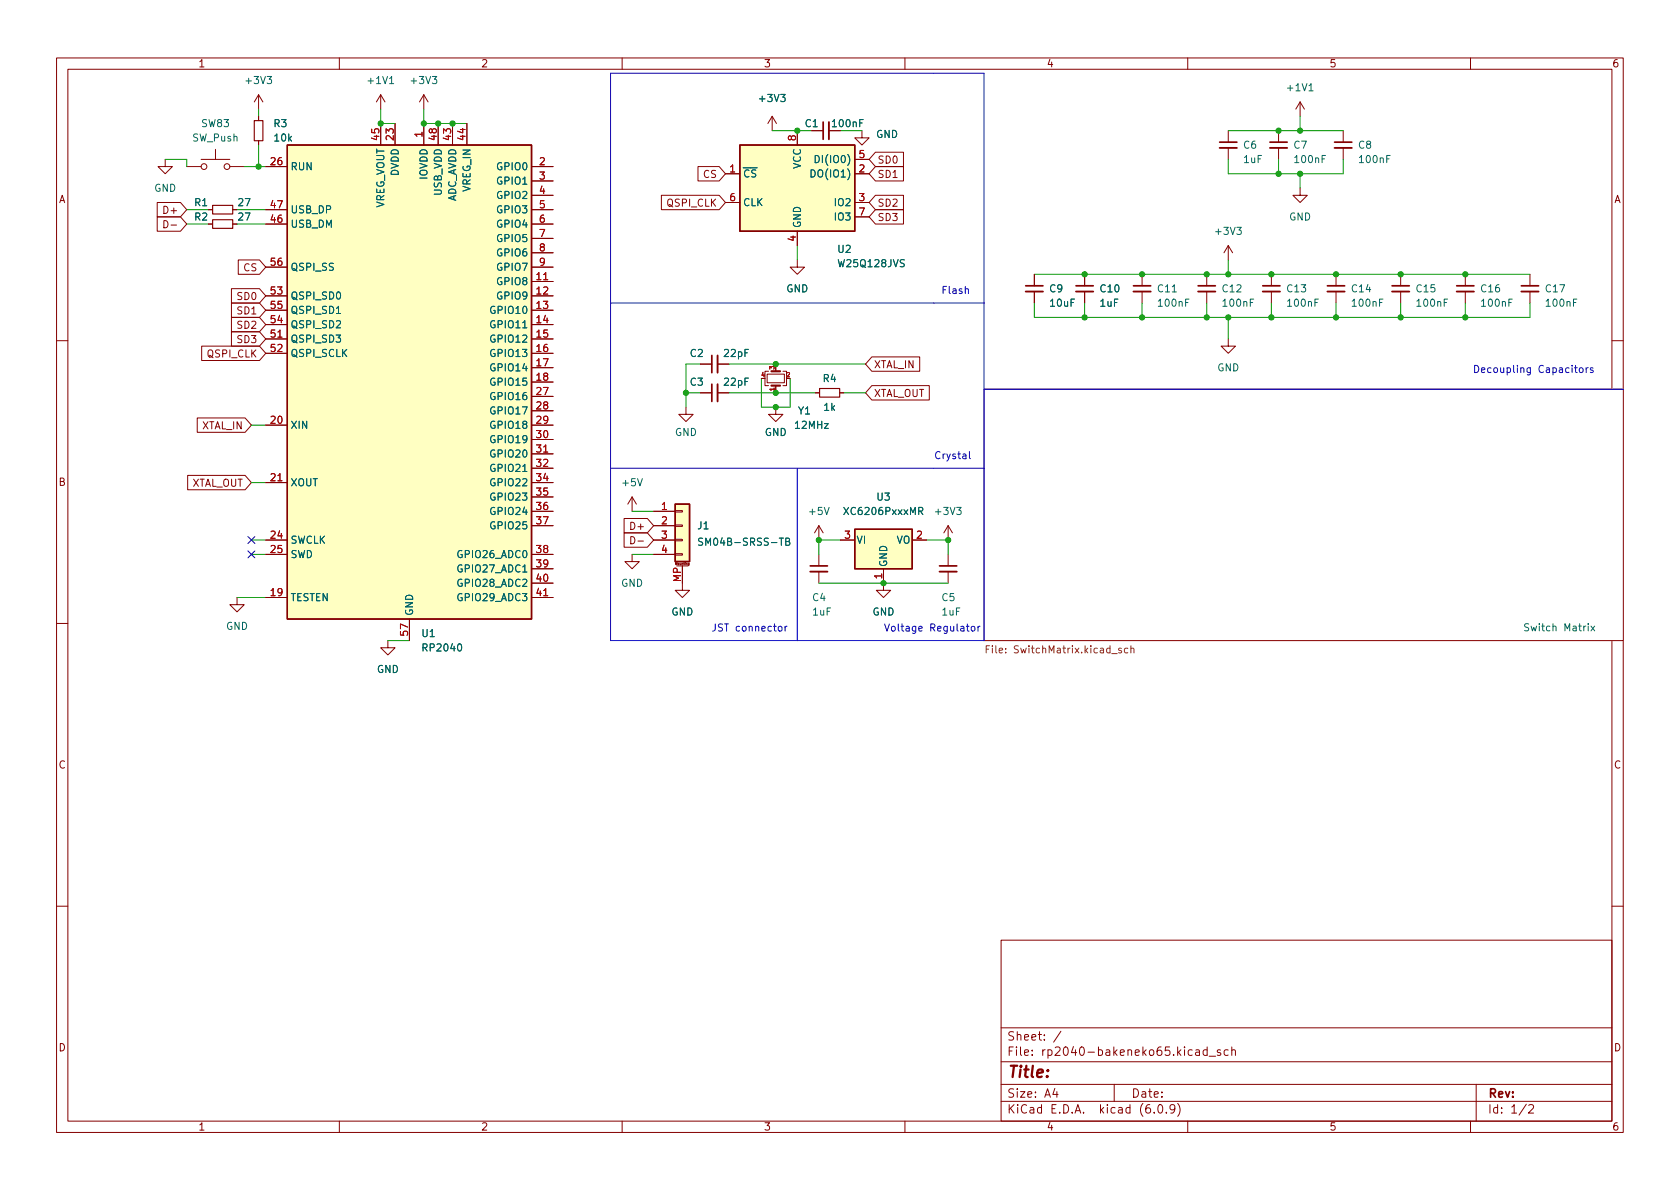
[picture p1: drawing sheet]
<svg xmlns="http://www.w3.org/2000/svg" width="297mm" height="210mm" viewBox="0 0 297 210" stroke-linecap="round" stroke-linejoin="round" font-family="sans-serif">
<g fill="none" stroke="#840000" stroke-width=".18">
<path d="M10 10.2h277v190.1h-277zM12 12.2h273v186.1h-273zM45.7 16.8l-.7 1.2M45.7 16.8v2.5M45.7 16.8l.8 1.2M60 10.2v2M67.3 16.8v2.5M67.3 16.8l-.8 1.2M67.3 16.8l.8 1.2M74.9 16.8v2.5M74.9 16.8l-.7 1.2M74.9 16.8l.8 1.2"/>
<path d="M110 10.2v2M160 10.2v2M210 10.2v2M229.9 18l-.8 1.3M229.9 18v2.6M229.9 18l.7 1.3M260 10.2v2M27.8 38.3h4.1l1.1 1.3-1.1 1.3h-4.1zM27.8 35.8h4.1l1.1 1.3-1.1 1.2h-4.1zM29 39a.64 .64 0 0 1 .7 .6 .64 .64 0 0 1-.7 .7zM29.2 28.2v1.3h1.3l-1.3 1.2-1.3-1.2h1.3M30.2 39.8h1"/>
<path d="M33 29.5h2.6M35.6 28.2h5M36.8 39.6h.8M36.8 37.1h.8M38.1 26.4v1.8M40.6 29.5h2.6M41.1 39.6h.8M41.1 37.1h.8M45.7 20.6v.7M45.7 24.9v.7M47 29.5h3.8M47 39.6h3.8"/>
<path d="M47 37.1h3.8M67.3 21.8v3.8M69.8 21.8v3.8M74.9 21.8v3.8M77.5 21.8v3.8M80 21.8v3.8M82.5 21.8v3.8M94 29.5h3.8M94 32h3.8M94 34.5h3.8M94 39.6h3.8M94 37.1h3.8"/>
<path d="M116.9 34.5h10.3l1.1 1.3-1.1 1.3h-10.3zM123.4 29.5h3.8l1.1 1.2-1.1 1.3h-3.8zM128.3 30.7h2.5M128.3 35.8h2.5M136.5 20.6l-.7 1.2M136.5 20.6v2.5M136.5 20.6l.8 1.2M141 23.1v2.5M143.5 23.1h2M146.6 23.1h2M151.1 30.7h2.6M151.1 35.8h2.6"/>
<path d="M151.1 28.2h2.6M151.1 38.3h2.6M152.4 23.1v1.3h1.3l-1.3 1.2-1.3-1.2h1.3M154.8 34.5h4.9v2.6h-4.9l-1.1-1.3zM154.8 37.1h4.9v2.5h-4.9l-1.1-1.3zM154.8 29.5h4.9v2.5h-4.9l-1.1-1.3zM154.8 26.9h4.9v2.6h-4.9l-1.1-1.3zM217.2 23.1v2M217.2 26.2v2M226.1 23.1v2M226.1 26.2v2M229.9 33.3v1.2h1.2l-1.2 1.3-1.3-1.3h1.3"/>
<path d="M237.5 23.1v2M237.5 26.2v2M40.9 53.6h5l1.1 1.3-1.1 1.2h-5zM40.9 58.7h5l1.1 1.2-1.1 1.3h-5zM40.9 51h5l1.1 1.3-1.1 1.3h-5zM40.9 56.1h5l1.1 1.3-1.1 1.3h-5zM42.1 46h3.8l1.1 1.2-1.1 1.3h-3.8zM47 52.3h3.8M47 54.9h3.8M47 57.4h3.8M47 59.9h3.8M47 47.2h3.8"/>
<path d="M94 49.8h3.8M94 52.3h3.8M94 54.9h3.8M94 57.4h3.8M94 59.9h3.8M94 47.2h3.8M94 42.2h3.8M94 44.7h3.8M141 46v1.2h1.2l-1.2 1.3-1.3-1.3h1.3M141 40.9v2.5M182.9 48.5v2M182.9 51.6v2"/>
<path d="M191.8 48.5v2M191.8 51.6v2M201.9 48.5v2M201.9 51.6v2M213.4 48.5v2M213.4 51.6v2M217.2 59.9v1.3h1.2l-1.2 1.3-1.3-1.3h1.3M217.2 43.4l-.8 1.3M217.2 43.4v2.6M217.2 43.4l.7 1.3M224.8 48.5v2M224.8 51.6v2"/>
<path d="M236.2 48.5v2M236.2 51.6v2M247.6 48.5v2M247.6 51.6v2M259.1 48.5v2M259.1 51.6v2M270.5 48.5v2M270.5 51.6v2M10 60.2h2M34.9 73.9h8.4l1.1 1.3-1.1 1.2h-8.4zM35.7 61.2h10.2l1.1 1.3-1.1 1.2h-10.2zM47 62.5h3.8"/>
<path d="M47 75.2h3.8M94 62.5h3.8M94 65h3.8M94 67.6h3.8M94 75.2h3.8M94 70.1h3.8M94 72.6h3.8M94 77.7h3.8M121.3 72v1.3h1.3l-1.3 1.2-1.3-1.2h1.3M123.8 64.4h2.1M123.8 69.5h2.1M126.9 64.4h2"/>
<path d="M126.9 69.5h2M135.6 66.2h3.1v1.5h-3.1zM135.9 65.7h-.6v2.5h.6M137.2 72v1.3h1.2l-1.2 1.2-1.3-1.2h1.3M137.2 64.4v1.3M137.2 68.2v1.3M138.4 65.7h.7v2.5h-.7M144.1 69.5h.8M148.5 69.5h.7M154.1 63.1h8.5v2.6h-8.5l-1.1-1.3zM154.1 68.2h10.2v2.5h-10.2l-1.1-1.2zM174 68.8h113v44.5h-113z"/>
<path d="M285 60.2h2M33.2 84.1h10.1l1.1 1.2-1.1 1.3h-10.1zM47 85.3h3.8M47 95.5h3.8M47 98h3.8M94 85.3h3.8M94 98h3.8M94 80.3h3.8M94 82.8h3.8M94 87.9h3.8M94 90.4h3.8M94 93h3.8"/>
<path d="M110.3 94.2h4.2l1.1 1.3-1.1 1.3h-4.2zM110.3 91.7h4.2l1.1 1.3-1.1 1.2h-4.2zM111.5 94.9a.64 .64 0 0 1 .8 .6 .64 .64 0 0 1-.8 .7zM111.8 98v1.3h1.2l-1.2 1.3-1.3-1.3h1.3M111.8 87.9l-.8 1.2M111.8 87.9v2.5M111.8 87.9l.7 1.2M112.8 95.7h1M115.6 95.5h3.8M115.6 98h3.8M115.6 90.4h3.8M115.6 93h3.8"/>
<path d="M119.4 97.9h1.2v.3h-1.2zM119.4 95.4h1.2v.2h-1.2zM119.4 92.8h1.2v.3h-1.2zM119.4 90.3h1.2v.2h-1.2zM121.8 99.6v.3l-.1 .1M121.8 99.6l-.1 .1v.1h.1M144.8 93l-.8 1.2M144.8 93v2.5M144.8 98v2.1M144.8 93l.7 1.2M148.6 95.5h2.5M161.3 95.5h2.5"/>
<path d="M167.6 93l-.7 1.2M167.6 93v2.5M167.6 98v2.1M167.6 93l.8 1.2M285.7 85.2l.5-.1 .1-.2v-.2l-.6-.2v1.3h.5l.1-.1 .1-.3-.3-.2M10 110.2h2M41.9 105.7v1.2h1.3l-1.3 1.3-1.3-1.3h1.3M47 105.7h3.8M68.6 113.3v1.2h1.2l-1.2 1.3-1.3-1.3h1.3M72.4 109.5v3.8M94 105.7h3.8M94 100.6h3.8"/>
<path d="M94 103.1h3.8M119.6 100.1h2.1M120.6 100.1v4.3h1.3l-1.3 1.3-1.2-1.3h1.2M144.8 101.1v2M156.2 100.6v3.8h1.3l-1.3 1.3-1.3-1.3h1.3M167.6 101.1v2M285 110.2h2M10 160.2h2M177 166.3h108v32h-108zM285 160.2h2M60 198.3v2M110 198.3v2"/>
<path d="M160 198.3v2M177 194.8h108M177 191.8h108M177 187.8h108M177 181.8h108M186.5 192.5l-.4 1h1M186.9 193v1M187.6 182.4l-1.3 1.9M197 191.8v3M204.1 196.7v.1M204.9 195.4l.2-.1a.81 .81 0 0 1 .6 .7 .81 .81 0 0 1-.3 .8h-.2a.81 .81 0 0 1-.6-.6 .81 .81 0 0 1 .3-.8zM206.2 196.7v.1"/>
<path d="M207.7 196l-.3 .3h-.3l-.2-.3 .1-.6 .4-.1 .2 .2a.99 .99 0 0 1-.3 1.3h-.3M208.2 195.1a1.72 1.72 0 0 1 0 2.3M210 198.3v2M211.4 185.7h.6l.1 .9M212.1 186l-.5 .1a.29 .29 0 0 0-.2 .2 .29 .29 0 0 0 .2 .3h.5M213.4 185.7l-.4-.1-.3 .3v.4l.2 .3h.5M213.4 185.1v1.5M213.8 186.8h1.1M215.8 185.7l-.4-.1-.2 .2 .1 .3 .5 .1v.4h-.6M217.1 185.7l-.4-.1-.3 .3v.4l.2 .3h.5M217.8 185.8l.2-.2 .4 .1v.9M217.8 185.1v1.5"/>
<path d="M260 198.3v2M261 191.8v6.5M269.9 195.3l-1.3 1.9M270.3 195.5l.6-.2 .2 .2 .1 .3-1 1h1"/>
<circle cx="36.1" cy="29.5" r=".51"/>
<circle cx="40.1" cy="29.5" r=".51"/>
</g>
<path d="M174 68.8h113v44.5h-113z" fill="#fff" stroke="#fff" stroke-width=".18"/>
<path d="M143.4 30a.64 .64 0 0 1 .7 .7 .64 .64 0 0 1-.7 .6zM144.1 27.5a.64 .64 0 0 1 .8 .6 .64 .64 0 0 1-.8 .7zM124.2 95.2h-.4l-.2 .1v.3l.5 .3 .1 .3-.2 .2h-.5M138.9 95.8l.6-.1 .1-.2-.1-.2-.6-.1v1.2h.5l.2-.1 .1-.3-.3-.2M162.4 90.4l.6-.1 .2-.2-.1-.3-.7-.1v1.3M162.7 90.4l.5 .6M281.3 110.7l.7 .9M282 110.7l-.7 .9" fill="none" stroke="#006464" stroke-width=".18"/>
<path d="M174.4 114.8h.4M175 114.2h-.6v1.3M198.3 114.7l-.3-.1-.2 .2v.2l.5 .1v.3h-.5M199.4 114.7l-.4-.1-.2 .3 .1 .5h.5M200 114.7l.1-.1 .3 .1 .1 .8M200 114.2v1.3" fill="none" stroke="#725600" stroke-width=".18"/>
<g fill="none" stroke="#840000" stroke-width=".33">
<path d="M146.6 21.6v3M215.6 26.2h3.1M224.5 26.2h3.1M236 26.2h3M181.4 51.6h3M190.2 51.6h3.1M200.4 51.6h3.1M211.8 51.6h3.1M223.3 51.6h3M234.7 51.6h3M246.1 51.6h3.1M257.6 51.6h3"/>
<path d="M269 51.6h3M126.9 62.9v3M126.9 67.9v3.1M143.3 101.1h3M166.1 101.1h3.1"/>
</g>
<g fill="none" stroke="#840000" stroke-width=".3">
<path d="M145.5 21.6v3M215.6 25.1h3.1M224.5 25.1h3.1M236 25.1h3M181.4 50.5h3M190.2 50.5h3.1M200.4 50.5h3.1M211.8 50.5h3.1M223.3 50.5h3M234.7 50.5h3M246.1 50.5h3.1M257.6 50.5h3"/>
<path d="M269 50.5h3M125.9 62.9v3M125.9 67.9v3.1M143.3 100.1h3M166.1 100.1h3.1"/>
</g>
<g fill="#ffffc2" stroke="#ffffc2" stroke-width=".18">
<path d="M50.8 25.6h43.2v83.9h-43.2z"/>
<path d="M151.1 93.6h10.2v7h-10.2z"/>
<path d="M119.4 89.1h2.5v10.2h-2.5z"/>
<path d="M130.8 25.6h20.3v15.3h-20.3z"/>
</g>
<path d="M50.8 25.6h43.2v83.9h-43.2zM130.8 25.6h20.3v15.3h-20.3zM119.4 89.1h2.5v10.2h-2.5zM151.1 93.6h10.2v7h-10.2z" fill="none" stroke="#840000" stroke-width=".25"/>
<path d="M37.6 38.9h3.5v1.5h-3.5zM37.6 36.3h3.5v1.5h-3.5zM45 21.3h1.5v3.6h-1.5zM144.9 68.7h3.6v1.5h-3.6z" fill="none" stroke="#840000" stroke-width=".2"/>
<path d="M136.4 68.2h1.5M136.4 65.7h1.5" fill="none" stroke="#840000" stroke-width=".38"/>
<g fill="none" stroke="#0000c2" stroke-width=".18">
<path d="M107.9 12.9h66.1v100.4h-66.1zM107.9 53.6h66.1M170.7 51.2l.2-.1h.3v.8M171.4 79.8v1.1l.2 .2M174 68.8h113M278.4 65h.5M278.6 64.6v1.1l.3 .2M279.4 65.1l.3-.1 .2 .3v.3l-.2 .3-.3-.1-.2-.2zM280.4 65v.9M280.8 65l-.4 .3M281.7 65.1l-.3-.1-.2 .2v.2l.5 .1v.3h-.5M107.9 82.8h66.1"/>
<path d="M141 82.8v30.5M137.7 110.8h.3l.3 .2v.4l-.3 .2-.3-.1-.1-.1zM138.8 110.8v.8M139.2 110.8l-.4 .2M170.9 110.8h.4M171 110.3v1.1l.3 .2M171.8 110.8h.3l.3 .2v.4l-.3 .2-.3-.1-.1-.1zM172.9 110.8v.8M173.3 110.8l-.4 .2"/>
</g>
<g fill="none" stroke="#009600" stroke-width=".18">
<path d="M45.7 19.3v1.3M67.3 19.3v2.5h2.5M74.9 19.3v2.5h7.6M29.2 28.2h3.8v1.3M33 39.6h3.8M33 37.1h3.8M41.9 39.6h5.1M41.9 37.1h5.1M43.2 29.5h3.8M45.7 25.6v3.9M136.5 23.1h7M148.6 23.1h3.8"/>
<path d="M217.2 28.2v2.5h20.3v-2.5M217.2 23.1h20.3M226.1 28.2v2.5M229.9 20.6v2.5M229.9 30.7v2.6M141 43.4v2.6M182.9 53.6v2.5h87.6v-2.5M182.9 48.5h87.6M191.8 53.6v2.5M201.9 53.6v2.5M213.4 53.6v2.5M217.2 46v2.5"/>
<path d="M217.2 56.1v3.8M224.8 53.6v2.5M236.2 53.6v2.5M247.6 53.6v2.5M259.1 53.6v2.5M44.4 75.2h2.6M121.3 69.5h2.5M123.8 64.4h-2.5v7.6M128.9 64.4h24.1M128.9 69.5h15.2M134.6 66.9v5.1h5.1v-5.1M149.2 69.5h3.8"/>
<path d="M44.4 85.3h2.6M44.4 95.5h2.6M44.4 98h2.6M111.8 98h3.8M111.8 90.4h3.8M148.6 95.5h-3.8v2.5M163.8 95.5h3.8v2.5M41.9 105.7h5.1M68.6 113.3h3.8M144.8 103.1h22.8"/>
</g>
<path d="M43.8 97.4l1.3 1.2M43.8 94.9l1.3 1.2M45.1 97.4l-1.3 1.2M45.1 94.9l-1.3 1.2" fill="none" stroke="#000084" stroke-width=".18"/>
<g fill="#009600" stroke="#009600" stroke-width=".18">
<circle cx="167.6" cy="95.5" r=".46"/>
<circle cx="201.9" cy="56.1" r=".46"/>
<circle cx="201.9" cy="48.5" r=".46"/>
<circle cx="191.8" cy="56.1" r=".46"/>
<circle cx="191.8" cy="48.5" r=".46"/>
<circle cx="74.9" cy="21.8" r=".46"/>
<circle cx="45.7" cy="29.5" r=".46"/>
<circle cx="67.3" cy="21.8" r=".46"/>
<circle cx="229.9" cy="23.1" r=".46"/>
<circle cx="226.1" cy="30.7" r=".46"/>
<circle cx="226.1" cy="23.1" r=".46"/>
<circle cx="224.8" cy="48.5" r=".46"/>
<circle cx="224.8" cy="56.1" r=".46"/>
<circle cx="229.9" cy="30.7" r=".46"/>
<circle cx="213.4" cy="48.5" r=".46"/>
<circle cx="217.2" cy="56.1" r=".46"/>
<circle cx="217.2" cy="48.5" r=".46"/>
<circle cx="213.4" cy="56.1" r=".46"/>
<circle cx="80" cy="21.8" r=".46"/>
<circle cx="77.5" cy="21.8" r=".46"/>
<circle cx="137.2" cy="69.5" r=".46"/>
<circle cx="137.2" cy="72" r=".46"/>
<circle cx="141" cy="23.1" r=".46"/>
<circle cx="137.2" cy="64.4" r=".46"/>
<circle cx="156.2" cy="103.1" r=".46"/>
<circle cx="144.8" cy="95.5" r=".46"/>
<circle cx="121.3" cy="69.5" r=".46"/>
<circle cx="259.1" cy="48.5" r=".46"/>
<circle cx="259.1" cy="56.1" r=".46"/>
<circle cx="247.6" cy="48.5" r=".46"/>
<circle cx="247.6" cy="56.1" r=".46"/>
<circle cx="236.2" cy="48.5" r=".46"/>
<circle cx="236.2" cy="56.1" r=".46"/>
</g>
<text font-size="2.8" fill="#840000" x="178" y="190.6">Title:</text>
<g font-size="2.1" fill="#840000">
<text x="178" y="184">Sheet: /</text>
<text x="178" y="186.7">File: rp2040-bakeneko65.kicad_sch</text>
<text x="178" y="196.9">KiCad E.D.A. kicad (6.0.9)</text>
<text x="178" y="194.1">Size: A4</text>
<text x="200" y="194.1">Date:</text>
<text x="263" y="194.1">Rev:</text>
<text x="263" y="196.9">Id: 1/2</text>
</g>
<g font-size="1.8" fill="#840000">
<text x="35" y="11.9">1</text>
<text x="85" y="11.9">2</text>
<text x="135" y="11.9">3</text>
<text x="185" y="11.9">4</text>
<text x="235" y="11.9">5</text>
<text x="285" y="11.9">6</text>
<text x="155.1" y="28.9">SD0</text>
<text x="10.3" y="35.9">A</text>
<text x="124.4" y="31.5">CS</text>
<text x="155.1" y="31.5">SD1</text>
<text x="285.3" y="35.9">A</text>
<text x="29.3" y="37.8">D+</text>
<text x="118" y="36.5">QSPI_CLK</text>
<text x="155.1" y="36.5">SD2</text>
<text x="155.1" y="39.1">SD3</text>
<text x="43.1" y="48">CS</text>
<text x="42.1" y="53">SD0</text>
<text x="42.1" y="55.6">SD1</text>
<text x="42.1" y="58.1">SD2</text>
<text x="36.7" y="63.2">QSPI_CLK</text>
<text x="42.1" y="60.7">SD3</text>
<text x="154.5" y="65.1">XTAL_IN</text>
<text x="154.5" y="70.2">XTAL_OUT</text>
<text x="35.7" y="75.9">XTAL_IN</text>
<text x="10.3" y="85.9">B</text>
<text x="33.7" y="86.1">XTAL_OUT</text>
<text x="111.8" y="93.7">D+</text>
<text x="10.3" y="135.9">C</text>
<text x="285.3" y="135.9">C</text>
<text x="10.3" y="185.9">D</text>
<text x="285.3" y="185.9">D</text>
<text x="35" y="199.9">1</text>
<text x="85" y="199.9">2</text>
<text x="135" y="199.9">3</text>
<text x="185" y="199.9">4</text>
<text x="235" y="199.9">5</text>
<text x="285" y="199.9">6</text>
</g>
<g font-size="1.8" fill="#006464">
<text x="43.6" y="14.9">+3V3</text>
<text x="65.2" y="14.9">+1V1</text>
<text x="72.8" y="14.9">+3V3</text>
<text x="227.8" y="16.1">+1V1</text>
<text x="35.7" y="22.5">SW83</text>
<text x="48.4" y="22.5">R3</text>
<text x="134.4" y="18">+3V3</text>
<text x="142.4" y="22.5">C1</text>
<text x="147.3" y="22.5">100nF</text>
<text x="34" y="25">SW_Push</text>
<text x="48.6" y="25">10k</text>
<text x="141.6" y="29.9" transform="rotate(-90 141.6 29.9)">VCC</text>
<text x="144.8" y="28.8">DI(IO0)</text>
<text x="154.9" y="24.4">GND</text>
<text x="219.9" y="26.3">C6</text>
<text x="219.9" y="28.8">1uF</text>
<text x="228.8" y="26.3">C7</text>
<text x="229.1" y="28.8">100nF</text>
<text x="240.2" y="26.3">C8</text>
<text x="240.5" y="28.8">100nF</text>
<text x="27.2" y="33.9">GND</text>
<text x="51.3" y="30.1">RUN</text>
<text x="70.5" y="31.2" transform="rotate(-90 70.5 31.2)">DVDD</text>
<text x="75.6" y="31.8" transform="rotate(-90 75.6 31.8)">IOVDD</text>
<text x="78.1" y="34.6" transform="rotate(-90 78.1 34.6)">USB_VDD</text>
<text x="80.6" y="36" transform="rotate(-90 80.6 36)">ADC_AVDD</text>
<text x="83.2" y="33.9" transform="rotate(-90 83.2 33.9)">VREG_IN</text>
<text x="88.1" y="30.1">GPIO0</text>
<text x="88.1" y="32.6">GPIO1</text>
<text x="88.1" y="35.2">GPIO2</text>
<text x="131.3" y="31.4">~{CS}</text>
<text x="143.9" y="31.4">DO(IO1)</text>
<text x="34.4" y="39">R2</text>
<text x="34.4" y="36.4">R1</text>
<text x="42.2" y="36.4">27</text>
<text x="42.2" y="39">27</text>
<text x="51.3" y="40.3">USB_DM</text>
<text x="51.3" y="37.7">USB_DP</text>
<text x="67.9" y="37.1" transform="rotate(-90 67.9 37.1)">VREG_VOUT</text>
<text x="88.1" y="37.7">GPIO3</text>
<text x="88.1" y="40.3">GPIO4</text>
<text x="131.3" y="36.4">CLK</text>
<text x="141.6" y="40.4" transform="rotate(-90 141.6 40.4)">GND</text>
<text x="147.8" y="36.4">IO2</text>
<text x="147.8" y="39">IO3</text>
<text x="215.1" y="41.5">+3V3</text>
<text x="227.9" y="39">GND</text>
<text x="51.3" y="47.9">QSPI_SS</text>
<text x="88.1" y="42.8">GPIO5</text>
<text x="88.1" y="45.3">GPIO6</text>
<text x="88.1" y="47.9">GPIO7</text>
<text x="148.2" y="44.7">U2</text>
<text x="148.4" y="47.2">W25Q128JVS</text>
<text x="51.3" y="53">QSPI_SD0</text>
<text x="88.1" y="50.4">GPIO8</text>
<text x="88.1" y="53">GPIO9</text>
<text x="139" y="51.7">GND</text>
<text x="185.6" y="51.7">C9</text>
<text x="194.6" y="51.7">C10</text>
<text x="204.8" y="51.7">C11</text>
<text x="216.2" y="51.7">C12</text>
<text x="227.6" y="51.7">C13</text>
<text x="239.1" y="51.7">C14</text>
<text x="250.5" y="51.7">C15</text>
<text x="261.9" y="51.7">C16</text>
<text x="273.4" y="51.7">C17</text>
<text x="51.3" y="58">QSPI_SD2</text>
<text x="51.3" y="55.5">QSPI_SD1</text>
<text x="87.1" y="55.5">GPIO10</text>
<text x="87.1" y="58">GPIO11</text>
<text x="185.8" y="54.2">10uF</text>
<text x="194.5" y="54.2">1uF</text>
<text x="204.9" y="54.2">100nF</text>
<text x="216.4" y="54.2">100nF</text>
<text x="227.8" y="54.2">100nF</text>
<text x="239.2" y="54.2">100nF</text>
<text x="250.6" y="54.2">100nF</text>
<text x="262.1" y="54.2">100nF</text>
<text x="273.5" y="54.2">100nF</text>
<text x="51.3" y="60.6">QSPI_SD3</text>
<text x="51.3" y="63.1">QSPI_SCLK</text>
<text x="87.1" y="60.6">GPIO12</text>
<text x="87.1" y="63.1">GPIO13</text>
<text x="87.1" y="65.7">GPIO14</text>
<text x="122.1" y="63.1">C2</text>
<text x="128.1" y="63.1">22pF</text>
<text x="215.2" y="65.7">GND</text>
<text x="87.1" y="68.2">GPIO15</text>
<text x="87.1" y="70.7">GPIO16</text>
<text x="122.1" y="68.2">C3</text>
<text x="128.1" y="68.2">22pF</text>
<text x="145.6" y="67.6">R4</text>
<text x="51.3" y="75.8">XIN</text>
<text x="87.1" y="73.3">GPIO17</text>
<text x="87.1" y="75.8">GPIO18</text>
<text x="119.3" y="77.1">GND</text>
<text x="135.2" y="77.1">GND</text>
<text x="140.7" y="75.8">12MHz</text>
<text x="141.2" y="73.3">Y1</text>
<text x="145.7" y="72.6">1k</text>
<text x="87.1" y="78.4">GPIO19</text>
<text x="87.1" y="80.9">GPIO20</text>
<text x="87.1" y="83.4">GPIO21</text>
<text x="51.3" y="86">XOUT</text>
<text x="87.1" y="86">GPIO22</text>
<text x="87.1" y="88.5">GPIO23</text>
<text x="110.2" y="86">+5V</text>
<text x="155.1" y="88.5">U3</text>
<text x="87.1" y="91.1">GPIO24</text>
<text x="87.1" y="93.6">GPIO25</text>
<text x="123.4" y="93.6">J1</text>
<text x="143.2" y="91.1">+5V</text>
<text x="149.6" y="91.1">XC6206PxxxMR</text>
<text x="165.6" y="91.1">+3V3</text>
<text x="51.3" y="96.1">SWCLK</text>
<text x="51.3" y="98.7">SWD</text>
<text x="81.3" y="98.7">GPIO26_ADC0</text>
<text x="81.3" y="101.2">GPIO27_ADC1</text>
<text x="124.5" y="96.5">SM04B-SRSS-TB</text>
<text x="151.4" y="96.1">VI</text>
<text x="156.8" y="100.3" transform="rotate(-90 156.8 100.3)">GND</text>
<text x="158.5" y="96.1">VO</text>
<text x="51.3" y="106.3">TESTEN</text>
<text x="81.3" y="103.8">GPIO28_ADC2</text>
<text x="81.3" y="106.3">GPIO29_ADC3</text>
<text x="109.8" y="103.8">GND</text>
<text x="143.7" y="106.3">C4</text>
<text x="166.6" y="106.3">C5</text>
<text x="39.9" y="111.4">GND</text>
<text x="73" y="109" transform="rotate(-90 73 109)">GND</text>
<text x="74.6" y="112.6">U1</text>
<text x="118.7" y="108.8">GND</text>
<text x="143.7" y="108.8">1uF</text>
<text x="154.2" y="108.8">GND</text>
<text x="166.6" y="108.8">1uF</text>
<text x="270" y="111.6">Switch Matrix</text>
<text x="66.6" y="119">GND</text>
<text x="75" y="115.2">RP2040</text>
</g>
<g font-size="1.8" fill="#a90000">
<text x="47.9" y="29.2">26</text>
<text x="67.1" y="24.7" transform="rotate(-90 67.1 24.7)">45</text>
<text x="69.6" y="24.7" transform="rotate(-90 69.6 24.7)">23</text>
<text x="74.7" y="24.2" transform="rotate(-90 74.7 24.2)">1</text>
<text x="77.2" y="24.7" transform="rotate(-90 77.2 24.7)">48</text>
<text x="79.8" y="24.7" transform="rotate(-90 79.8 24.7)">43</text>
<text x="82.3" y="24.7" transform="rotate(-90 82.3 24.7)">44</text>
<text x="95.4" y="29.2">2</text>
<text x="140.7" y="24.9" transform="rotate(-90 140.7 24.9)">8</text>
<text x="151.9" y="27.9">5</text>
<text x="95.4" y="31.7">3</text>
<text x="95.4" y="34.3">4</text>
<text x="129" y="30.5">1</text>
<text x="129" y="35.6">6</text>
<text x="151.9" y="30.5">2</text>
<text x="151.9" y="35.6">3</text>
<text x="47.9" y="39.4">46</text>
<text x="47.9" y="36.8">47</text>
<text x="95.4" y="36.8">5</text>
<text x="95.4" y="39.4">6</text>
<text x="95.4" y="41.9">7</text>
<text x="151.9" y="38.1">7</text>
<text x="47.9" y="47">56</text>
<text x="95.4" y="44.4">8</text>
<text x="95.4" y="47">9</text>
<text x="140.7" y="42.7" transform="rotate(-90 140.7 42.7)">4</text>
<text x="47.9" y="52.1">53</text>
<text x="94.9" y="49.5">11</text>
<text x="94.9" y="52.1">12</text>
<text x="47.9" y="59.7">51</text>
<text x="47.9" y="57.1">54</text>
<text x="47.9" y="54.6">55</text>
<text x="94.9" y="54.6">13</text>
<text x="94.9" y="57.1">14</text>
<text x="94.9" y="59.7">15</text>
<text x="47.9" y="62.2">52</text>
<text x="94.9" y="62.2">16</text>
<text x="94.9" y="64.8">17</text>
<text x="94.9" y="67.3">18</text>
<text x="94.9" y="69.8">27</text>
<text x="47.9" y="74.9">20</text>
<text x="94.9" y="72.4">28</text>
<text x="94.9" y="74.9">29</text>
<text x="94.9" y="77.5">30</text>
<text x="94.9" y="80">31</text>
<text x="94.9" y="82.5">32</text>
<text x="47.9" y="85.1">21</text>
<text x="94.9" y="85.1">34</text>
<text x="94.9" y="87.6">35</text>
<text x="47.9" y="95.2">24</text>
<text x="94.9" y="90.2">36</text>
<text x="94.9" y="92.7">37</text>
<text x="117" y="90.2">1</text>
<text x="117" y="92.7">2</text>
<text x="117" y="95.2">3</text>
<text x="149.4" y="95.2">3</text>
<text x="162.1" y="95.2">2</text>
<text x="47.9" y="97.8">25</text>
<text x="94.9" y="97.8">38</text>
<text x="94.9" y="100.3">39</text>
<text x="117" y="97.8">4</text>
<text x="47.9" y="105.4">19</text>
<text x="94.9" y="102.9">40</text>
<text x="94.9" y="105.4">41</text>
<text x="120.4" y="102.9" transform="rotate(-90 120.4 102.9)">MP</text>
<text x="156" y="102.3" transform="rotate(-90 156 102.3)">1</text>
<text x="72.1" y="112.4" transform="rotate(-90 72.1 112.4)">57</text>
</g>
<g font-size="1.8" fill="#0000c2">
<text x="166.4" y="52">Flash</text>
<text x="260.3" y="65.9">Decoupling Capacitors</text>
<text x="165.1" y="81.2">Crystal</text>
<text x="125.7" y="111.7">JST connector</text>
<text x="156.2" y="111.7">Voltage Regulator</text>
</g>
<text font-size="1.8" fill="#725600" x="175.4" y="115.5">File: SwitchMatrix.kicad_sch</text>
<g font-size="1.1" fill="#a90000">
<text x="136.9" y="65.3" transform="rotate(-90 136.9 65.3)">3</text>
<text x="134.6" y="66.7">4</text>
<text x="136.9" y="69.1" transform="rotate(-90 136.9 69.1)">1</text>
<text x="139.1" y="66.7">2</text>
</g>
<text font-size=".5" fill="#840000" x="119.5" y="99.9">Mounting</text>
</svg>
